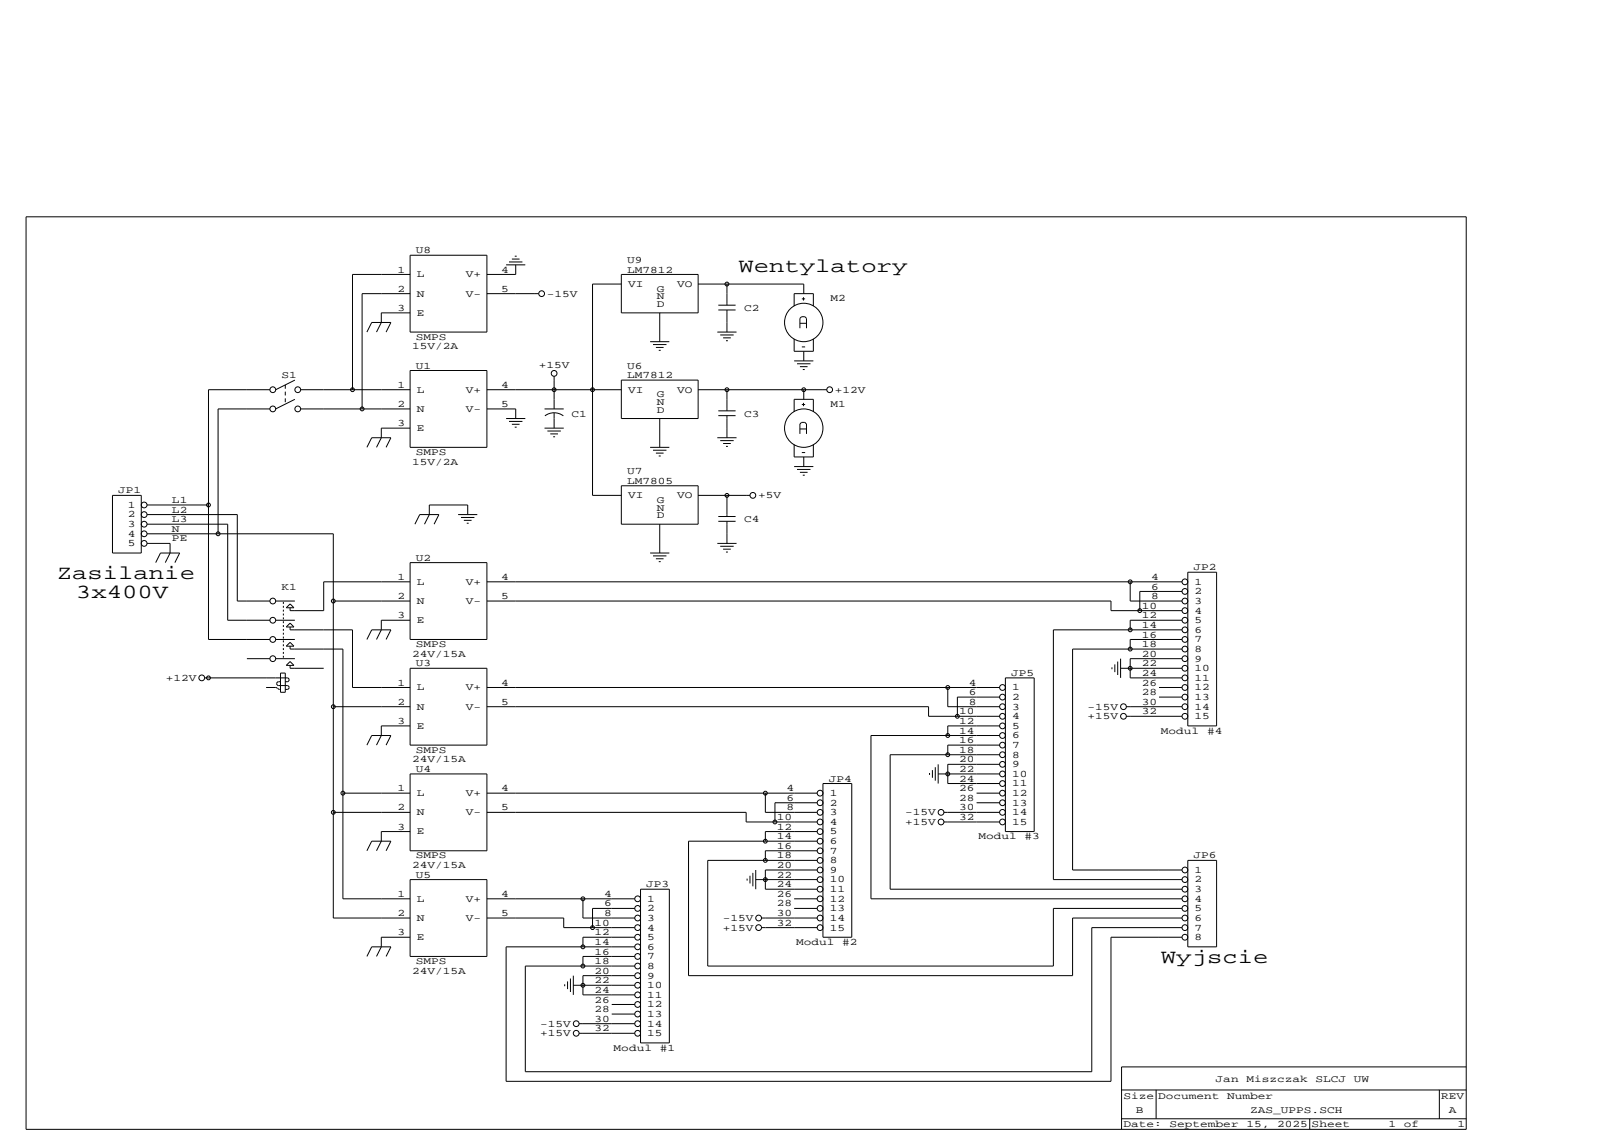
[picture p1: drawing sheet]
<svg xmlns="http://www.w3.org/2000/svg" width="297mm" height="210mm" viewBox="0 0 297 210" stroke-linecap="round" stroke-linejoin="round" font-family="sans-serif">
<g fill="none" stroke="#000" stroke-width=".19">
<path d="M4.8 40.1h266.7v168.9h-266.7zM75.9 54.4h-8.8v21.3M75.9 50.8h-10.6v21.3M75.9 57.9h-5.3v1.8l-.9 1.8M75.9 47.2h14.3v14.3h-14.3zM90.2 54.4h9.6M93.7 49h3.6M94.3 48.5h2.4M94.8 48h1.4M95.3 47.4h.4M95.5 49v1.8h-5.3M115.1 52.6h-5.4v39.1h5.4"/>
<path d="M115.1 50.8h14.2v7.1h-14.2zM122.2 57.9v5.3M129.3 52.6h19.5v1.8M133 57.4h3.2M133 56.5h3.2M134.6 52.6v3.9M134.6 57.4v4.1M147.1 56.7v-2.3h3.5v2.3M148.1 59.8h1.3M148.5 55.3h.6M148.8 55v.6M50 72.1h-11.4v46.3h11.4"/>
<path d="M50 75.7h-9.6v23.1M52.8 71.2v.8M52.8 72.5v.7M52.8 73.7v.7M54.6 70.4l-3.5 1.7M54.6 73.9l-3.5 1.8M55.7 72.1h20.2M55.7 75.7h20.2M67.9 61.5l.9-1.8h3.6l-.9 1.8M75.9 68.6h14.3v14.2h-14.3zM75.9 79.2h-5.3v1.8l-.9 1.8M90.2 72.1h24.9"/>
<path d="M90.2 75.7h5.3v1.8M93.7 77.5h3.6M94.3 78h2.4M94.8 78.5h1.4M95.3 79.1h.4M100.8 75.7h3.6M100.8 79.2h3.6M101.4 79.8h2.5M102.6 76.4l1.1 .2 .6 .4M102.6 76.4l-1.1 .2-.6 .4M102.6 69.6v6.1M102.6 76.4v2.8"/>
<path d="M115.1 70.4h14.2v7.1h-14.2zM120.4 63.2h3.6M120.9 63.8h2.5M121.5 64.3h1.4M122 64.8h.4M122.2 77.5v5.3M129.3 72.1h23.8M132.8 61.5h3.6M133 76.9h3.2M133 76h3.2M133.4 62h2.5M133.9 62.5h1.4"/>
<path d="M134.4 63.1h.4M134.6 72.1v3.9M134.6 76.9v4.1M147.1 62.7v2.3h3.5v-2.3M147.1 76.2v-2.3h3.5v2.3M147.1 66.8h3.5M147.6 67.3h2.5M148.1 60.8v-1.9l.3-.3h.6l.4 .3v1.9M148.1 79.4h1.3M148.1 67.9h1.5M148.5 64.2h.6M148.5 74.9h.6"/>
<path d="M148.7 68.4h.3M148.8 74.6v.6M148.8 65v1.8M148.8 72.1v1.8M20.8 91.7h5.4v10.7h-5.4zM27.2 97h15v17.8h7.8M27.2 95.3h16.7v16h6.1M27.2 93.5h11.4M27.2 98.8h34.5v71.1h14.2M67.9 82.8l.9-1.8h3.6l-.9 1.8M76.8 97l.9-1.7h3.6l-.9 1.7M84.8 95.3h3.6"/>
<path d="M85.4 95.8h2.5M85.9 96.3h1.4M86.4 96.9h.4M86.6 95.3v-1.8h-7.1v1.8l-.9 1.7M101.9 80.3h1.4M102.4 80.8h.4M115.1 89.9h14.2v7.1h-14.2zM120.4 82.8h3.6M120.9 83.3h2.5M121.5 83.9h1.4M122 84.4h.4M122.2 97v5.4"/>
<path d="M129.3 91.7h9.6M132.8 81h3.6M133 96.5h3.2M133 95.6h3.2M133.4 81.6h2.5M133.9 82.1h1.4M134.4 82.6h.4M134.6 91.7v3.9M134.6 96.5v4.1M147.1 82.3v2.3h3.5v-2.3M147.1 86.4h3.5M147.6 86.9h2.5"/>
<path d="M148.1 80.3v-1.8l.3-.3h.6l.4 .3v1.8M148.1 87.4h1.5M148.5 83.8h.6M148.7 88h.3M148.8 84.6v1.8M27.2 100.6h4.3v1.8l-.9 1.7M28.8 104.1l.9-1.7h3.6l-.9 1.7M51.1 111.3h3.5M51.1 114.8h3.5M51.1 118.4h3.5M52.5 111.4v.4M52.5 112.1v.4"/>
<path d="M52.5 112.9v.3M52.5 113.6v.3M52.5 114.3v.3M52.5 115v.3M52.5 115.7v.4M52.5 116.4v.4M52.5 117.1v.4M52.5 117.8v.4M52.5 118.5v.4M52.5 119.3v.3M52.5 120v.3M53 119.6l.7-.7 .7 .7z"/>
<path d="M53 116.1l.7-.8 .7 .8zM53 112.5l.7-.7 .7 .7zM53.7 116.1v.5h11.6v10.7h10.6M53.7 119.6v.5h9.8v46.3h12.4M61.7 111.3h14.2M67.9 118.4l.9-1.8h3.6l-.9 1.8M75.9 104.1h14.3v14.3h-14.3zM75.9 107.7h-16v5.3h-6.2v-.5M75.9 114.8h-5.3v1.8l-.9 1.8M90.2 111.3h115.5v1.7h13.2M90.2 107.7h128.7M120.4 102.4h3.6"/>
<path d="M120.9 102.9h2.5M121.5 103.4h1.4M122 104h.4M132.8 100.6h3.6M133.4 101.1h2.5M133.9 101.7h1.4M134.4 102.2h.4M209.3 107.7v3.6h9.6M218.9 114.8h-9.6v1.8M218.9 116.6h-23.8v46.2h23.8M218.9 118.4h-9.6v1.7M218.9 109.5h-7.8v3.5"/>
<path d="M220 105.9h5.3v28.5h-5.3zM37.9 125.5h15.3a.36 .36 0 0 1 .3 .3 .36 .36 0 0 1-.3 .4h-.4M45.7 121.9h4.3M49.3 127.3h1.8l.3 .2M51.1 121.9h3.5M51.4 127.4l.5 .2M51.9 126.2h-.3a.36 .36 0 0 0-.4 .3 .36 .36 0 0 0 .4 .4h1.6a.36 .36 0 0 1 .3 .4 .36 .36 0 0 1-.3 .3h-.4M51.9 124.6h.9v3.5h-.9zM52.5 120.7v.3M52.5 121.4v.3M53 123.2l.7-.7 .7 .7zM53.7 123.2v.5h6.2"/>
<path d="M61.7 130.8h14.2M67.9 137.9l.9-1.8h3.6l-.9 1.8M75.9 123.7h14.3v14.2h-14.3zM75.9 134.4h-5.3v1.7l-.9 1.8M90.2 127.3h94.9M90.2 130.8h81.8v1.8h13.1M175.5 127.3v3.5h9.6M185.1 134.4h-9.6v1.7M185.1 137.9h-9.6v1.8M185.1 129h-7.8v3.6M185.1 136.1h-23.8v30.3h57.6M185.1 139.7h-20.3v24.9h54.1"/>
<path d="M186.2 125.5h5.3v28.4h-5.3zM205.9 123.5v.4M206.5 123v1.4M207 122.5v2.4M207.5 123.7h11.4M207.5 121.9v3.6M208.6 130.8h10.3M208.6 132.6h10.3M214.6 127.3h4.3M214.6 129h4.3M218.9 120.1h-20.3v40.9h20.3M218.9 121.9h-9.6v3.6h9.6"/>
<path d="M61.7 150.4h14.2M63.5 146.8h12.4M67.9 157.5l.9-1.8h3.6l-.9 1.8M75.9 143.3h14.3v14.2h-14.3zM75.9 153.9h-5.3v1.8l-.9 1.8M90.2 146.8h61.1M90.2 150.4h48v1.7h13.1M141.7 146.8v3.6h9.6M151.3 148.6h-7.8v3.5M151.3 153.9h-9.6v1.8M151.3 157.5h-9.6v1.8M151.3 155.7h-23.8v24.9h71.1v-10.7h20.3"/>
<path d="M151.3 159.3h-20.2v19.5h64v-10.7h23.8M152.4 145h5.3v28.5h-5.3zM172.1 143.1v.3M172.7 142.5v1.5M173.2 142v2.5M173.7 143.3h11.4M173.7 141.5v3.5M174.8 150.4h10.3M174.8 152.1h10.3M180.8 146.8h4.3M180.8 148.6h4.3M185.1 141.5h-9.6v3.5h9.6"/>
<path d="M220 159.3h5.3v16h-5.3zM67.9 177l.9-1.7h3.6l-.9 1.7M75.9 162.8h14.3v14.2h-14.3zM75.9 173.5h-5.3v1.8l-.9 1.7M90.2 166.4h27.4M90.2 169.9h14.2v1.8h13.2M108 166.4v3.5h9.6M117.6 173.5h-9.6v1.8M117.6 177h-9.6v1.8M117.6 168.1h-7.9v3.6M118.6 164.6h5.4v28.4h-5.4zM138.4 162.6v.4"/>
<path d="M138.9 162.1v1.4M139.4 161.6v2.5M140 162.8h11.3M140 161v3.6M141 169.9h10.3M141 171.7h10.3M147.1 166.4h4.2M147.1 168.1h4.2M151.3 161h-9.6v3.6h9.6M218.9 173.5h-13.2v26.7h-112v-24.9h23.9M218.9 171.7h-16.7v26.7h-104.9v-19.6h20.3M104.6 182.2v.3"/>
<path d="M105.1 181.7v1.4M105.6 181.1v2.5M106.2 182.4h11.4M106.2 180.6v3.6M107.2 189.5h10.4M107.2 191.3h10.4M113.3 185.9h4.3M113.3 187.7h4.3M117.6 180.6h-9.6v3.6h9.6M271.5 197.5h-63.8v11.5M207.7 207.1h63.8M207.7 201.8h63.8"/>
<path d="M214.1 201.8v5.3M242.5 207.1v1.9M266.5 201.8v5.3"/>
<circle cx="100.3" cy="54.4" r=".53"/>
<circle cx="134.6" cy="52.6" r=".36"/>
<circle cx="148.8" cy="59.7" r="3.6"/>
<circle cx="50.5" cy="75.7" r=".53"/>
<circle cx="50.5" cy="72.1" r=".53"/>
<circle cx="55.1" cy="75.7" r=".53"/>
<circle cx="55.1" cy="72.1" r=".53"/>
<circle cx="65.3" cy="72.1" r=".36"/>
<circle cx="67.1" cy="75.7" r=".36"/>
<circle cx="102.6" cy="72.1" r=".36"/>
<circle cx="102.6" cy="69.1" r=".53"/>
<circle cx="109.7" cy="72.1" r=".36"/>
<circle cx="134.6" cy="72.1" r=".36"/>
<circle cx="148.8" cy="79.2" r="3.6"/>
<circle cx="148.8" cy="72.1" r=".36"/>
<circle cx="153.6" cy="72.1" r=".53"/>
<circle cx="26.7" cy="95.3" r=".53"/>
<circle cx="26.7" cy="97" r=".53"/>
<circle cx="26.7" cy="93.5" r=".53"/>
<circle cx="26.7" cy="98.8" r=".53"/>
<circle cx="38.6" cy="93.5" r=".36"/>
<circle cx="40.4" cy="98.8" r=".36"/>
<circle cx="134.6" cy="91.7" r=".36"/>
<circle cx="139.4" cy="91.7" r=".53"/>
<circle cx="26.7" cy="100.6" r=".53"/>
<circle cx="50.5" cy="111.3" r=".53"/>
<circle cx="50.5" cy="114.8" r=".53"/>
<circle cx="50.5" cy="118.4" r=".53"/>
<circle cx="61.7" cy="111.3" r=".36"/>
<circle cx="209.3" cy="116.6" r=".36"/>
<circle cx="209.3" cy="107.7" r=".36"/>
<circle cx="211.1" cy="113" r=".36"/>
<circle cx="219.4" cy="113" r=".53"/>
<circle cx="219.4" cy="118.4" r=".53"/>
<circle cx="219.4" cy="107.7" r=".53"/>
<circle cx="219.4" cy="109.5" r=".53"/>
<circle cx="219.4" cy="111.3" r=".53"/>
<circle cx="219.4" cy="114.8" r=".53"/>
<circle cx="219.4" cy="116.6" r=".53"/>
<circle cx="37.4" cy="125.5" r=".53"/>
<circle cx="38.6" cy="125.5" r=".36"/>
<circle cx="50.5" cy="121.9" r=".53"/>
<circle cx="61.7" cy="130.8" r=".36"/>
<circle cx="175.5" cy="139.7" r=".36"/>
<circle cx="175.5" cy="127.3" r=".36"/>
<circle cx="175.5" cy="136.1" r=".36"/>
<circle cx="177.3" cy="132.6" r=".36"/>
<circle cx="185.6" cy="139.7" r=".53"/>
<circle cx="185.6" cy="130.8" r=".53"/>
<circle cx="185.6" cy="129" r=".53"/>
<circle cx="185.6" cy="127.3" r=".53"/>
<circle cx="185.6" cy="134.4" r=".53"/>
<circle cx="185.6" cy="137.9" r=".53"/>
<circle cx="185.6" cy="132.6" r=".53"/>
<circle cx="185.6" cy="136.1" r=".53"/>
<circle cx="208.1" cy="130.8" r=".53"/>
<circle cx="208.1" cy="132.6" r=".53"/>
<circle cx="209.3" cy="120.1" r=".36"/>
<circle cx="209.3" cy="123.7" r=".36"/>
<circle cx="219.4" cy="121.9" r=".53"/>
<circle cx="219.4" cy="130.8" r=".53"/>
<circle cx="219.4" cy="127.3" r=".53"/>
<circle cx="219.4" cy="129" r=".53"/>
<circle cx="219.4" cy="125.5" r=".53"/>
<circle cx="219.4" cy="120.1" r=".53"/>
<circle cx="219.4" cy="123.7" r=".53"/>
<circle cx="219.4" cy="132.6" r=".53"/>
<circle cx="61.7" cy="150.4" r=".36"/>
<circle cx="63.5" cy="146.8" r=".36"/>
<circle cx="141.7" cy="159.3" r=".36"/>
<circle cx="141.7" cy="146.8" r=".36"/>
<circle cx="141.7" cy="155.7" r=".36"/>
<circle cx="143.5" cy="152.1" r=".36"/>
<circle cx="151.9" cy="148.6" r=".53"/>
<circle cx="151.9" cy="146.8" r=".53"/>
<circle cx="151.9" cy="155.7" r=".53"/>
<circle cx="151.9" cy="157.5" r=".53"/>
<circle cx="151.9" cy="150.4" r=".53"/>
<circle cx="151.9" cy="159.3" r=".53"/>
<circle cx="151.9" cy="153.9" r=".53"/>
<circle cx="151.9" cy="152.1" r=".53"/>
<circle cx="174.3" cy="150.4" r=".53"/>
<circle cx="174.3" cy="152.1" r=".53"/>
<circle cx="175.5" cy="143.3" r=".36"/>
<circle cx="185.6" cy="146.8" r=".53"/>
<circle cx="185.6" cy="148.6" r=".53"/>
<circle cx="185.6" cy="150.4" r=".53"/>
<circle cx="185.6" cy="143.3" r=".53"/>
<circle cx="185.6" cy="141.5" r=".53"/>
<circle cx="185.6" cy="145" r=".53"/>
<circle cx="185.6" cy="152.1" r=".53"/>
<circle cx="107.9" cy="166.4" r=".36"/>
<circle cx="107.9" cy="175.3" r=".36"/>
<circle cx="107.9" cy="178.8" r=".36"/>
<circle cx="109.7" cy="171.7" r=".36"/>
<circle cx="118.1" cy="168.1" r=".53"/>
<circle cx="118.1" cy="173.5" r=".53"/>
<circle cx="118.1" cy="166.4" r=".53"/>
<circle cx="118.1" cy="175.3" r=".53"/>
<circle cx="118.1" cy="177" r=".53"/>
<circle cx="118.1" cy="171.7" r=".53"/>
<circle cx="118.1" cy="178.8" r=".53"/>
<circle cx="118.1" cy="169.9" r=".53"/>
<circle cx="140.5" cy="169.9" r=".53"/>
<circle cx="140.5" cy="171.7" r=".53"/>
<circle cx="141.7" cy="162.8" r=".36"/>
<circle cx="151.9" cy="166.4" r=".53"/>
<circle cx="151.9" cy="168.1" r=".53"/>
<circle cx="151.9" cy="164.6" r=".53"/>
<circle cx="151.9" cy="169.9" r=".53"/>
<circle cx="151.9" cy="161" r=".53"/>
<circle cx="151.9" cy="162.8" r=".53"/>
<circle cx="151.9" cy="171.7" r=".53"/>
<circle cx="219.4" cy="168.1" r=".53"/>
<circle cx="219.4" cy="164.6" r=".53"/>
<circle cx="219.4" cy="166.4" r=".53"/>
<circle cx="219.4" cy="173.5" r=".53"/>
<circle cx="219.4" cy="161" r=".53"/>
<circle cx="219.4" cy="171.7" r=".53"/>
<circle cx="219.4" cy="169.9" r=".53"/>
<circle cx="219.4" cy="162.8" r=".53"/>
<circle cx="106.7" cy="191.3" r=".53"/>
<circle cx="106.7" cy="189.5" r=".53"/>
<circle cx="107.9" cy="182.4" r=".36"/>
<circle cx="118.1" cy="185.9" r=".53"/>
<circle cx="118.1" cy="182.4" r=".53"/>
<circle cx="118.1" cy="184.2" r=".53"/>
<circle cx="118.1" cy="191.3" r=".53"/>
<circle cx="118.1" cy="180.6" r=".53"/>
<circle cx="118.1" cy="187.7" r=".53"/>
<circle cx="118.1" cy="189.5" r=".53"/>
</g>
<g font-size="3.7">
<text x="136.8" y="50.3">Wentylatory</text>
<text x="10.5" y="107.2">Zasilanie</text>
<text x="14.1" y="110.7">3x400V</text>
<text x="215" y="178.3">Wyjscie</text>
</g>
<g font-size="1.9">
<text x="77" y="46.9">U8</text>
<text x="73.6" y="50.4">1</text>
<text x="77.2" y="51.3">L</text>
<text x="86.3" y="51.3">V+</text>
<text x="92.8" y="50.4">4</text>
<text x="116.1" y="48.7">U9</text>
<text x="116.1" y="50.4">LM7812</text>
<text x="116.3" y="53.1">VI</text>
<text x="125.4" y="53.1">VO</text>
<text x="73.6" y="54">2</text>
<text x="73.6" y="57.6">3</text>
<text x="77.2" y="54.9">N</text>
<text x="77.2" y="58.4">E</text>
<text x="86.3" y="54.9">V-</text>
<text x="92.8" y="54">5</text>
<text x="101.3" y="54.9">-15V</text>
<text x="121.6" y="54">G</text>
<text x="121.6" y="55.4">N</text>
<text x="121.6" y="56.8">D</text>
<text x="137.8" y="57.6">C2</text>
<text x="153.8" y="55.8">M2</text>
<text x="76.3" y="64.7">15V/2A</text>
<text x="77" y="62.9">SMPS</text>
<text x="52.1" y="70">S1</text>
<text x="73.6" y="71.8">1</text>
<text x="77" y="68.2">U1</text>
<text x="92.8" y="71.8">4</text>
<text x="99.8" y="68.1">+15V</text>
<text x="116.1" y="68.2">U6</text>
<text x="116.1" y="70">LM7812</text>
<text x="73.6" y="75.3">2</text>
<text x="77.2" y="72.7">L</text>
<text x="77.2" y="76.2">N</text>
<text x="86.3" y="72.7">V+</text>
<text x="86.3" y="76.2">V-</text>
<text x="92.8" y="75.3">5</text>
<text x="105.8" y="77.1">C1</text>
<text x="116.3" y="72.7">VI</text>
<text x="121.6" y="73.6">G</text>
<text x="121.6" y="75">N</text>
<text x="121.6" y="76.4">D</text>
<text x="125.4" y="72.7">VO</text>
<text x="137.8" y="77.1">C3</text>
<text x="153.8" y="75.3">M1</text>
<text x="154.6" y="72.7">+12V</text>
<text x="73.6" y="78.9">3</text>
<text x="77.2" y="79.8">E</text>
<text x="76.3" y="86">15V/2A</text>
<text x="77" y="84.2">SMPS</text>
<text x="116.1" y="87.8">U7</text>
<text x="116.1" y="89.6">LM7805</text>
<text x="21.9" y="91.3">JP1</text>
<text x="23.7" y="94">1</text>
<text x="23.7" y="95.8">2</text>
<text x="31.9" y="93.1">L1</text>
<text x="31.9" y="94.9">L2</text>
<text x="116.3" y="92.2">VI</text>
<text x="121.6" y="93.1">G</text>
<text x="121.6" y="94.5">N</text>
<text x="121.6" y="96">D</text>
<text x="125.4" y="92.2">VO</text>
<text x="140.4" y="92.2">+5V</text>
<text x="23.7" y="97.6">3</text>
<text x="23.7" y="99.3">4</text>
<text x="23.7" y="101.1">5</text>
<text x="31.9" y="96.7">L3</text>
<text x="31.9" y="98.5">N</text>
<text x="31.9" y="100.2">PE</text>
<text x="137.8" y="96.7">C4</text>
<text x="73.6" y="107.3">1</text>
<text x="77" y="103.8">U2</text>
<text x="92.8" y="107.3">4</text>
<text x="213.2" y="107.3">4</text>
<text x="221" y="105.6">JP2</text>
<text x="52.1" y="109.1">K1</text>
<text x="73.6" y="110.9">2</text>
<text x="77.2" y="108.2">L</text>
<text x="77.2" y="111.8">N</text>
<text x="86.3" y="108.2">V+</text>
<text x="86.3" y="111.8">V-</text>
<text x="92.8" y="110.9">5</text>
<text x="211.4" y="112.7">10</text>
<text x="213.2" y="110.9">8</text>
<text x="213.2" y="109.1">6</text>
<text x="221.2" y="108.2">1</text>
<text x="221.2" y="110">2</text>
<text x="221.2" y="111.8">3</text>
<text x="221.2" y="113.6">4</text>
<text x="73.6" y="114.5">3</text>
<text x="77" y="119.8">SMPS</text>
<text x="77.2" y="115.3">E</text>
<text x="211.4" y="114.5">12</text>
<text x="211.4" y="116.2">14</text>
<text x="211.4" y="118">16</text>
<text x="211.4" y="119.8">18</text>
<text x="221.2" y="115.3">5</text>
<text x="221.2" y="117.1">6</text>
<text x="221.2" y="118.9">7</text>
<text x="76.3" y="121.6">24V/15A</text>
<text x="77" y="123.3">U3</text>
<text x="187.2" y="125.1">JP5</text>
<text x="211.4" y="125.1">24</text>
<text x="211.4" y="121.6">20</text>
<text x="211.4" y="123.3">22</text>
<text x="221.2" y="120.7">8</text>
<text x="221.2" y="122.5">9</text>
<text x="221.2" y="124.2">10</text>
<text x="30.7" y="126">+12V</text>
<text x="73.6" y="126.9">1</text>
<text x="73.6" y="130.5">2</text>
<text x="77.2" y="127.8">L</text>
<text x="77.2" y="131.3">N</text>
<text x="86.3" y="127.8">V+</text>
<text x="86.3" y="131.3">V-</text>
<text x="92.8" y="126.9">4</text>
<text x="92.8" y="130.5">5</text>
<text x="179.4" y="126.9">4</text>
<text x="179.4" y="130.5">8</text>
<text x="179.4" y="128.7">6</text>
<text x="187.4" y="127.8">1</text>
<text x="187.4" y="129.6">2</text>
<text x="187.4" y="131.3">3</text>
<text x="201.4" y="131.3">-15V</text>
<text x="211.4" y="126.9">26</text>
<text x="211.4" y="128.7">28</text>
<text x="211.4" y="130.5">30</text>
<text x="221.2" y="126">11</text>
<text x="221.2" y="127.8">12</text>
<text x="221.2" y="129.6">13</text>
<text x="221.2" y="131.3">14</text>
<text x="73.6" y="134">3</text>
<text x="77.2" y="134.9">E</text>
<text x="177.6" y="132.2">10</text>
<text x="177.6" y="134">12</text>
<text x="177.6" y="135.8">14</text>
<text x="177.6" y="137.6">16</text>
<text x="187.4" y="133.1">4</text>
<text x="187.4" y="134.9">5</text>
<text x="187.4" y="136.7">6</text>
<text x="201.4" y="133.1">+15V</text>
<text x="211.4" y="132.2">32</text>
<text x="215" y="135.8">Modul</text>
<text x="221.2" y="133.1">15</text>
<text x="223.5" y="135.8">#4</text>
<text x="76.3" y="141.1">24V/15A</text>
<text x="77" y="139.3">SMPS</text>
<text x="77" y="142.9">U4</text>
<text x="177.6" y="139.3">18</text>
<text x="177.6" y="141.1">20</text>
<text x="177.6" y="142.9">22</text>
<text x="187.4" y="138.5">7</text>
<text x="187.4" y="140.2">8</text>
<text x="187.4" y="142">9</text>
<text x="187.4" y="143.8">10</text>
<text x="73.6" y="146.5">1</text>
<text x="77.2" y="147.3">L</text>
<text x="86.3" y="147.3">V+</text>
<text x="92.8" y="146.5">4</text>
<text x="145.6" y="146.5">4</text>
<text x="145.6" y="148.2">6</text>
<text x="153.5" y="144.7">JP4</text>
<text x="153.6" y="147.3">1</text>
<text x="153.6" y="149.1">2</text>
<text x="177.6" y="144.7">24</text>
<text x="177.6" y="146.5">26</text>
<text x="177.6" y="148.2">28</text>
<text x="187.4" y="145.6">11</text>
<text x="187.4" y="147.3">12</text>
<text x="187.4" y="149.1">13</text>
<text x="73.6" y="150">2</text>
<text x="73.6" y="153.6">3</text>
<text x="77.2" y="150.9">N</text>
<text x="77.2" y="154.5">E</text>
<text x="86.3" y="150.9">V-</text>
<text x="92.8" y="150">5</text>
<text x="143.9" y="151.8">10</text>
<text x="143.9" y="153.6">12</text>
<text x="143.9" y="155.3">14</text>
<text x="145.6" y="150">8</text>
<text x="153.6" y="150.9">3</text>
<text x="153.6" y="152.7">4</text>
<text x="153.6" y="154.5">5</text>
<text x="167.6" y="152.7">+15V</text>
<text x="167.6" y="150.9">-15V</text>
<text x="177.6" y="150">30</text>
<text x="177.6" y="151.8">32</text>
<text x="181.2" y="155.3">Modul</text>
<text x="187.4" y="150.9">14</text>
<text x="187.4" y="152.7">15</text>
<text x="189.7" y="155.3">#3</text>
<text x="76.3" y="160.7">24V/15A</text>
<text x="77" y="158.9">SMPS</text>
<text x="143.9" y="157.1">16</text>
<text x="143.9" y="158.9">18</text>
<text x="143.9" y="160.7">20</text>
<text x="153.6" y="156.2">6</text>
<text x="153.6" y="158">7</text>
<text x="153.6" y="159.8">8</text>
<text x="153.6" y="161.6">9</text>
<text x="221" y="158.9">JP6</text>
<text x="221.2" y="161.6">1</text>
<text x="73.6" y="166">1</text>
<text x="77" y="162.5">U5</text>
<text x="77.2" y="166.9">L</text>
<text x="86.3" y="166.9">V+</text>
<text x="92.8" y="166">4</text>
<text x="111.9" y="166">4</text>
<text x="111.9" y="167.8">6</text>
<text x="119.7" y="164.2">JP3</text>
<text x="119.9" y="166.9">1</text>
<text x="143.9" y="162.5">22</text>
<text x="143.9" y="164.2">24</text>
<text x="143.9" y="166">26</text>
<text x="143.9" y="167.8">28</text>
<text x="153.6" y="163.3">10</text>
<text x="153.6" y="165.1">11</text>
<text x="153.6" y="166.9">12</text>
<text x="221.2" y="163.3">2</text>
<text x="221.2" y="165.1">3</text>
<text x="221.2" y="166.9">4</text>
<text x="73.6" y="169.6">2</text>
<text x="73.6" y="173.1">3</text>
<text x="77.2" y="170.5">N</text>
<text x="86.3" y="170.5">V-</text>
<text x="92.8" y="169.6">5</text>
<text x="110.1" y="171.3">10</text>
<text x="110.1" y="173.1">12</text>
<text x="111.9" y="169.6">8</text>
<text x="119.9" y="168.7">2</text>
<text x="119.9" y="170.5">3</text>
<text x="119.9" y="172.2">4</text>
<text x="133.8" y="172.2">+15V</text>
<text x="133.8" y="170.5">-15V</text>
<text x="143.9" y="169.6">30</text>
<text x="143.9" y="171.3">32</text>
<text x="153.6" y="168.7">13</text>
<text x="153.6" y="170.5">14</text>
<text x="153.6" y="172.2">15</text>
<text x="221.2" y="168.7">5</text>
<text x="221.2" y="170.5">6</text>
<text x="221.2" y="172.2">7</text>
<text x="77" y="178.5">SMPS</text>
<text x="77.2" y="174">E</text>
<text x="110.1" y="174.9">14</text>
<text x="110.1" y="176.7">16</text>
<text x="110.1" y="178.5">18</text>
<text x="119.9" y="174">5</text>
<text x="119.9" y="175.8">6</text>
<text x="119.9" y="177.6">7</text>
<text x="119.9" y="179.3">8</text>
<text x="147.4" y="174.9">Modul</text>
<text x="156" y="174.9">#2</text>
<text x="221.2" y="174">8</text>
<text x="76.3" y="180.2">24V/15A</text>
<text x="110.1" y="180.2">20</text>
<text x="110.1" y="182">22</text>
<text x="110.1" y="183.8">24</text>
<text x="110.1" y="185.6">26</text>
<text x="119.9" y="181.1">9</text>
<text x="119.9" y="182.9">10</text>
<text x="119.9" y="184.7">11</text>
<text x="100.1" y="191.8">+15V</text>
<text x="100.1" y="190">-15V</text>
<text x="110.1" y="187.4">28</text>
<text x="110.1" y="189.1">30</text>
<text x="110.1" y="190.9">32</text>
<text x="119.9" y="186.5">12</text>
<text x="119.9" y="188.2">13</text>
<text x="119.9" y="190">14</text>
<text x="119.9" y="191.8">15</text>
<text x="113.6" y="194.5">Modul</text>
<text x="122.2" y="194.5">#1</text>
<text x="208.1" y="203.4">Size Document</text>
<text x="225.1" y="200.3">Jan</text>
<text x="227.3" y="203.4">Number</text>
<text x="230.8" y="200.3">Miszczak</text>
<text x="243.6" y="200.3">SLCJ</text>
<text x="250.7" y="200.3">UW</text>
<text x="266.9" y="203.4">REV</text>
<text x="208.1" y="208.7">Date:</text>
<text x="210.4" y="206">B</text>
<text x="216.6" y="208.7">September</text>
<text x="230.8" y="208.7">15,</text>
<text x="231.5" y="206">ZAS_UPPS.SCH</text>
<text x="236.5" y="208.7">2025 Sheet</text>
<text x="257.1" y="208.7">1</text>
<text x="260" y="208.7">of</text>
<text x="268.3" y="206">A</text>
<text x="269.9" y="208.7">1</text>
</g>
</svg>
